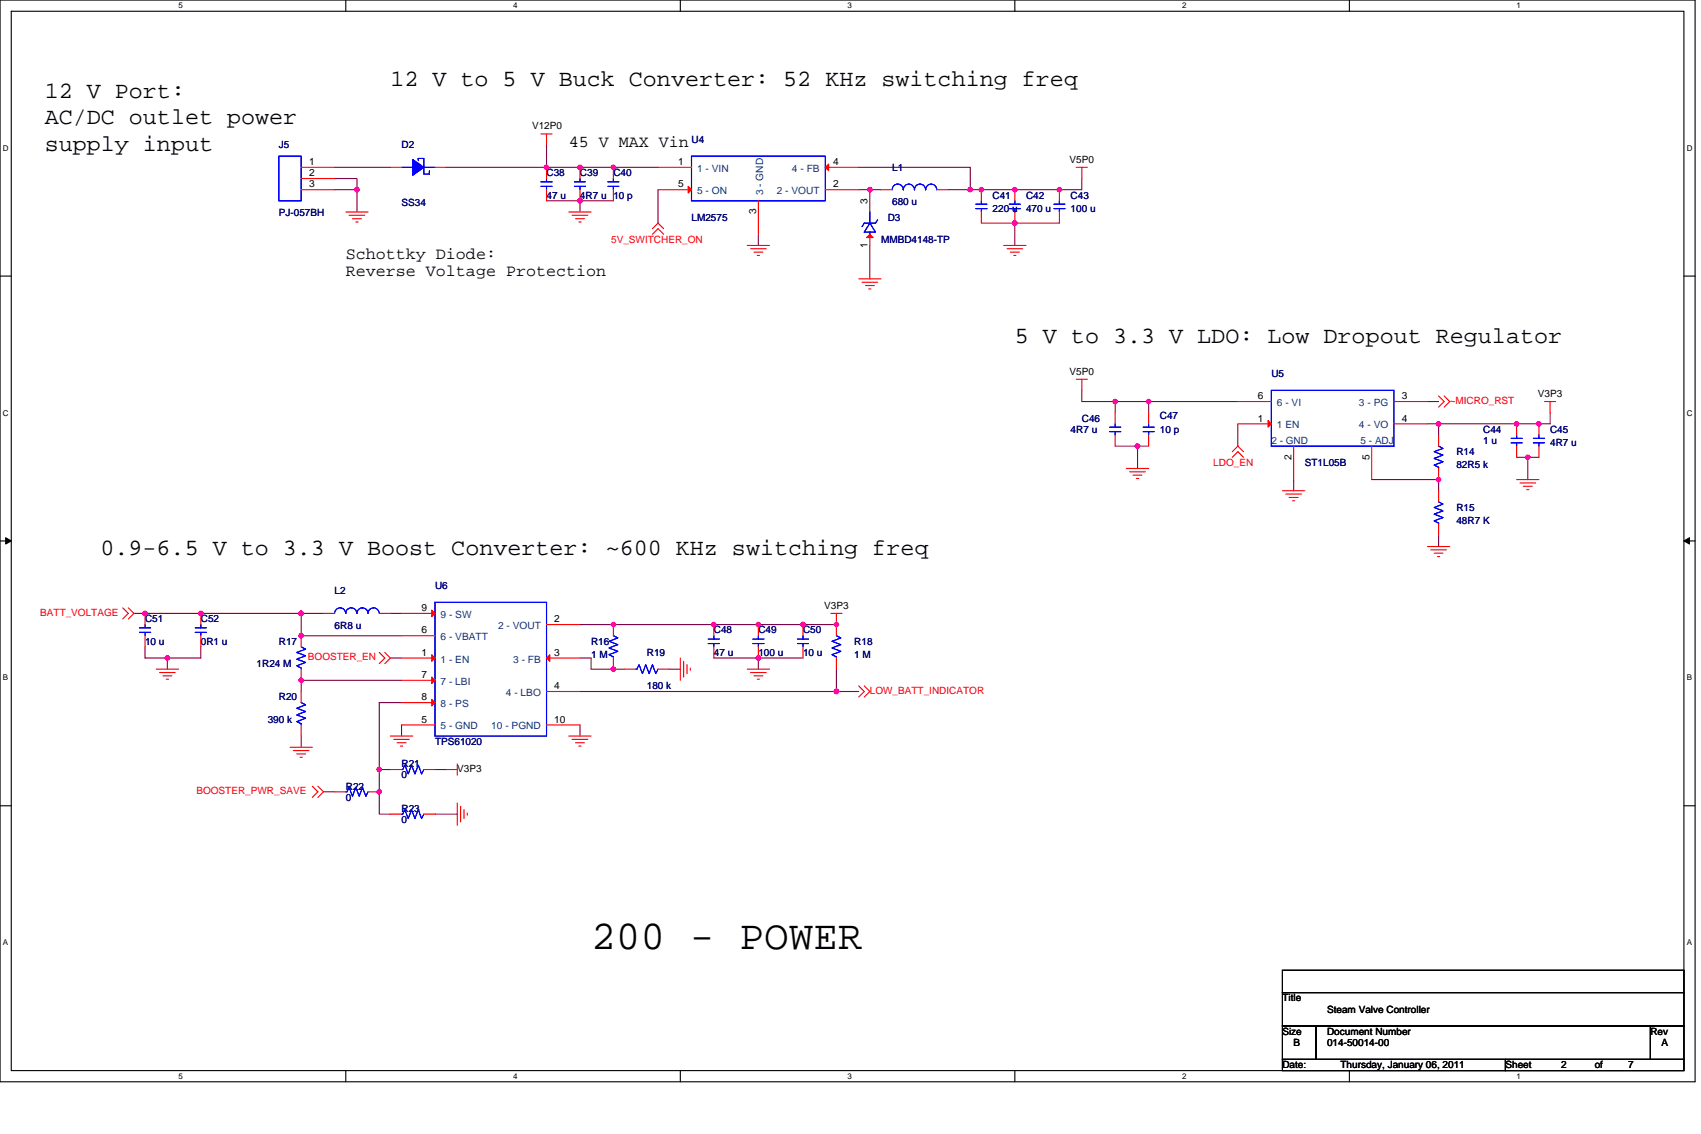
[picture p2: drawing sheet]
<svg xmlns="http://www.w3.org/2000/svg" width="457mm" height="305mm" viewBox="0 0 457 305" stroke-linecap="round" stroke-linejoin="round" font-family="sans-serif">
<path d="M0 0h455.6v290.8h-455.6zM3 3h449.6v284.8h-449.6z" fill="none" stroke="#000" stroke-width=".3"/>
<g fill="#fff">
<path d="M48 .3h1.2v2.4h-1.2z"/>
<path d="M48 288.1h1.2v2.4h-1.2z"/>
</g>
<path d="M92.9 0v3M92.9 287.8v3" fill="none" stroke="#000" stroke-width=".3"/>
<g fill="#fff">
<path d="M137.9 .3h1.2v2.4h-1.2z"/>
<path d="M137.9 288.1h1.2v2.4h-1.2z"/>
</g>
<path d="M182.9 0v3M182.9 287.8v3" fill="none" stroke="#000" stroke-width=".3"/>
<g fill="#fff">
<path d="M227.8 .3h1.2v2.4h-1.2z"/>
<path d="M227.8 288.1h1.2v2.4h-1.2z"/>
</g>
<path d="M272.8 0v3M272.8 287.8v3" fill="none" stroke="#000" stroke-width=".3"/>
<g fill="#fff">
<path d="M317.7 .3h1.2v2.4h-1.2z"/>
<path d="M317.7 288.1h1.2v2.4h-1.2z"/>
</g>
<path d="M362.7 0v3M362.7 287.8v3" fill="none" stroke="#000" stroke-width=".3"/>
<g fill="#fff">
<path d="M407.6 .3h1.2v2.4h-1.2z"/>
<path d="M407.6 288.1h1.2v2.4h-1.2z"/>
<path d="M.8 38.6h1.5v2.4h-1.5z"/>
<path d="M453.4 38.6h1.5v2.4h-1.5z"/>
<path d="M.8 109.8h1.5v2.4h-1.5z"/>
<path d="M453.4 109.8h1.5v2.4h-1.5z"/>
</g>
<path d="M0 74.2h3M452.6 74.2h3" fill="none" stroke="#000" stroke-width=".3"/>
<g fill="#fff">
<path d="M.8 181h1.4v2.4h-1.4z"/>
<path d="M453.4 181h1.4v2.4h-1.4z"/>
</g>
<path d="M0 145.4h3M452.6 145.4h3" fill="none" stroke="#000" stroke-width=".3"/>
<path d="M1.5 144.5l1.5 .9-1.5 .8zM452.6 145.4l1.5-.9v1.7z" fill="#000" stroke="#000" stroke-width=".27"/>
<g fill="#fff">
<path d="M.7 252.2h1.5v2.4h-1.5z"/>
<path d="M453.3 252.2h1.5v2.4h-1.5z"/>
</g>
<path d="M0 216.6h3M452.6 216.6h3M344.7 260.8h107.9v6h-107.9zM344.7 266.8h107.9v9h-107.9zM344.7 275.8h9v9h-9zM353.7 275.8h89.9v9h-89.9zM443.6 275.8h9v9h-9zM344.7 284.8h59.9v3h-59.9zM404.6 284.8h48v3h-48z" fill="none" stroke="#000" stroke-width=".3"/>
<g fill="none" stroke="#800040" stroke-width=".3">
<path d="M146.9 39v6M89.9 48h6v3M89.9 45h15M89.9 51h6v6M119.9 45h27M146.9 45h30M146.9 54h9M155.9 54v3M155.9 54h9M176.9 51v9M230.8 51h3M230.8 45h30v6"/>
<path d="M233.8 51v6M233.8 51h3M254.8 51h6M263.8 60h9M272.8 60h12M272.8 60v6M290.8 48v3h-30M203.8 63v3M233.8 66v9M290.8 104.9v3h8.9v3M299.7 107.9h9M299.7 119.9h6.1"/>
<path d="M305.8 119.9h2.9M305.8 119.9v6M308.7 107.9h24M308.7 107.9v3M332.7 113.9v6M383.7 113.9h3M383.7 107.9h3M386.7 113.9v3M416.6 110.9v3h-29.9M347.7 128.9v3M368.7 128.9h18v3M407.6 122.9h3.1"/>
<path d="M410.7 122.9h2.9M410.7 122.9v6M386.7 143.9v3M36 164.9h45M39 173.9v3h6M45 176.9v3M54 173.9v3h-9M81 164.9v6h26.9M81 164.9h6M104.9 176.9h3M104.9 164.9h3M155.9 176.9h3v3h9"/>
<path d="M155.9 167.9h68.9M179.9 179.9h3M191.9 176.9h11.9M203.8 176.9v3M203.8 176.9h12M224.8 179.9v6M81 197.8v3.1M107.9 194.8v3M107.9 182.9h-26.9v3M107.9 188.8h-6v18M155.9 194.8v3M155.9 185.9h68.9"/>
<path d="M224.8 185.9h6M87 212.8h2.9M101.9 206.8h3M101.9 206.8v12h3M116.9 206.8h3M116.9 218.8h6"/>
</g>
<g fill="#f0f" stroke="#f0f" stroke-width=".3">
<circle cx="308.7" cy="107.9" r=".59"/>
<circle cx="299.7" cy="107.9" r=".59"/>
<circle cx="305.7" cy="119.9" r=".59"/>
<circle cx="413.6" cy="113.9" r=".59"/>
<circle cx="407.6" cy="113.9" r=".59"/>
<circle cx="410.6" cy="122.9" r=".59"/>
<circle cx="80.9" cy="164.9" r=".59"/>
<circle cx="386.7" cy="128.9" r=".59"/>
<circle cx="45" cy="176.8" r=".59"/>
<circle cx="54" cy="164.9" r=".59"/>
<circle cx="39" cy="164.9" r=".59"/>
<circle cx="101.9" cy="206.8" r=".59"/>
<circle cx="101.9" cy="212.8" r=".59"/>
<circle cx="263.8" cy="51" r=".59"/>
<circle cx="260.8" cy="51" r=".59"/>
<circle cx="272.8" cy="60" r=".59"/>
<circle cx="224.8" cy="167.9" r=".59"/>
<circle cx="215.8" cy="167.9" r=".59"/>
<circle cx="224.8" cy="185.8" r=".59"/>
<circle cx="155.9" cy="54" r=".59"/>
<circle cx="164.9" cy="45" r=".59"/>
<circle cx="146.9" cy="45" r=".59"/>
<circle cx="386.7" cy="113.9" r=".59"/>
<circle cx="80.9" cy="170.9" r=".59"/>
<circle cx="284.8" cy="51" r=".59"/>
<circle cx="272.8" cy="51" r=".59"/>
<circle cx="155.9" cy="45" r=".59"/>
<circle cx="203.8" cy="176.8" r=".59"/>
<circle cx="191.8" cy="167.9" r=".59"/>
<circle cx="203.8" cy="167.9" r=".59"/>
<circle cx="164.9" cy="167.9" r=".59"/>
<circle cx="164.9" cy="179.9" r=".59"/>
<circle cx="80.9" cy="182.8" r=".59"/>
<circle cx="233.8" cy="51" r=".59"/>
<circle cx="95.9" cy="51" r=".59"/>
</g>
<g fill="none" stroke="#f00" stroke-width=".3">
<path d="M145.4 36h3M146.9 36v3M81 45h8.9M81 48h8.9M81 51h8.9M92.9 57h6M93.8 57.9h4.2M94.7 58.8h2.4M95.6 59.7h.6M104.9 45h3M116.9 45h3M146.9 45v3"/>
<path d="M146.9 51v3M152.9 57h6M153.8 57.9h4.2M154.7 58.8h2.4M155.6 59.7h.6M155.9 45v3M155.9 51v3M164.9 45v3M164.9 51v3M176.9 45h9M176.9 51h9M203.8 54v9"/>
<path d="M221.8 51h9M221.8 45h9M233.8 57h.1M236.8 51h3M251.8 51h3M263.8 51v3M263.8 57v3M272.8 51v3M272.8 57v3M284.8 51v3M284.8 57v3M289.3 45h2.9"/>
<path d="M290.8 45v3M175.4 61.5l1.5-1.5 1.5 1.5M175.4 63l1.5-1.5 1.5 1.5M200.9 66h5.9M201.7 66.9h4.2M202.6 67.8h2.4M203.5 68.7h.6M230.8 75h6M231.7 75.9h4.2M232.6 76.8h2.4M233.5 77.7h.6M233.8 63v3"/>
<path d="M269.8 66h6M270.7 66.9h4.2M271.6 67.8h2.4M272.5 68.7h.6M289.3 101.9h2.9M290.8 101.9v3M299.7 110.9v3M299.7 116.9v3M308.7 110.9v3M308.7 116.9v3M332.7 113.9h9M332.7 107.9h9"/>
<path d="M347.7 119.9v9M368.7 119.9v9M374.7 107.9h9M374.7 113.9h9M386.7 116.9v3M386.7 106.4l1.5 1.5-1.5 1.5M388.2 106.4l1.5 1.5-1.5 1.5M407.6 119.9v3M407.6 113.9v3M413.6 113.9v3M413.6 119.9v3M415.1 107.9h3"/>
<path d="M416.6 107.9v3M302.7 125.9h6M303.6 126.8h4.2M304.5 127.7h2.4M305.4 128.6h.6M331.2 121.4l1.5-1.5 1.5 1.5M331.2 122.9l1.5-1.5 1.5 1.5M344.7 131.9h6M345.6 132.8h4.2M346.5 133.7h2.4M347.4 134.6h.6M386.7 131.9v3"/>
<path d="M386.7 125.9v3M407.6 128.9h6M408.5 129.8h4.3M409.4 130.7h2.4M410.3 131.6h.7M383.7 146.9h6M384.6 147.8h4.2M385.5 148.7h2.4M386.4 149.6h.6M386.7 140.9v3M33 163.4l1.5 1.5-1.5 1.5M34.5 163.4l1.5 1.5-1.5 1.5"/>
<path d="M39 164.9v3M39 170.9v3M42 179.9h6M54 164.9v3M54 170.9v3M81 170.9v3M81 179.9v3M87 164.9h2.9M101.9 164.9h3M101.9 175.4l1.5 1.5-1.5 1.5M103.4 175.4l1.5 1.5-1.5 1.5M107.9 176.9h9"/>
<path d="M107.9 170.9h9M107.9 164.9h9M146.9 167.9h9M146.9 176.9h9M164.9 167.9v3M164.9 176.9v3M167.9 179.9h3M176.9 179.9h3M182.9 176.9v6M183.7 177.8v4.2M184.7 178.7v2.4M185.5 179.6v.6"/>
<path d="M191.9 167.9v3M191.9 173.9v3M200.9 179.9h5.9M203.8 167.9v3M203.8 173.9v3M215.8 167.9v3M215.8 173.9v3M223.3 164.9h3M224.8 164.9v6M224.8 176.9v3M42.9 180.8h4.2M43.8 181.7h2.4"/>
<path d="M44.7 182.6h.6M81 185.9v2.9M81 194.8v3M104.9 197.8h6M105.8 198.7h4.2M106.7 199.6h2.4M107.9 194.8h9M107.9 182.9h9M107.9 188.8h9M146.9 185.9h9M146.9 194.8h9M152.9 197.8h6"/>
<path d="M153.8 198.7h4.2M154.7 199.6h2.4M201.7 180.8h4.2M202.6 181.7h2.4M203.5 182.6h.6M230.8 184.4l1.5 1.5-1.5 1.4M232.3 184.4l1.5 1.5-1.5 1.4M78 200.9h5.9M78.8 201.7h4.3M79.8 202.6h2.3M80.6 203.5h.7M83.9 211.3l1.5 1.5-1.5 1.5"/>
<path d="M85.4 211.3l1.6 1.5-1.6 1.5M89.9 212.8h3M98.9 212.8h3M104.9 218.8h3M104.9 206.8h3M107.6 200.5h.6M113.9 218.8h3M113.9 206.8h3M119.9 206.8h3M122.9 205.3v3M122.9 215.8v6M123.8 216.7v4.2"/>
<path d="M124.7 217.6v2.4M125.6 218.5v.6M155.6 200.5h.6"/>
</g>
<g fill="none" stroke="#00f" stroke-width=".3">
<path d="M75 42h6v12h-6zM107.9 45h3M112.4 43.2v-.6h1.5v4.2h1.5v-.9M113.9 45h3M145.4 48.9h3M145.4 50.1h3M146.9 50.1v.9M146.9 48v.9M154.4 48.9h3M154.4 50.1h3M155.9 50.1v.9M155.9 48v.9"/>
<path d="M163.4 48.9h3M163.4 50.1h3M164.9 50.1v.9M164.9 48v.9M185.9 42h35.9v12h-35.9zM233.8 60l1.5 2.4h-3zM233.8 57v3M235.9 59.1l-.6 .9h-3l-.6 .9M248.8 51a1.49 1.49 0 0 0-1.5-1.5 1.47 1.47 0 0 0-1.5 1.5 1.49 1.49 0 0 0-1.5-1.5 1.49 1.49 0 0 0-1.5 1.5 1.49 1.49 0 0 0-1.5-1.5 1.49 1.49 0 0 0-1.5 1.5M251.8 51a1.49 1.49 0 0 0-1.5-1.5 1.49 1.49 0 0 0-1.5 1.5M262.3 54.9h3M262.3 56.1h3"/>
<path d="M263.8 56.1v.9M263.8 54v.9M271.3 54.9h3M271.3 56.1h3M272.8 56.1v.9M272.8 54v.9M283.3 54.9h3M283.3 56.1h3M284.8 56.1v.9M284.8 54v.9M233.8 62.4v.6M298.3 114.8h2.9"/>
<path d="M298.3 116h2.9M299.7 116v.9M299.7 113.9v.9M307.2 114.8h3M307.2 116h3M308.7 116v.9M308.7 113.9v.9M341.7 104.9h33v15h-33zM386.7 119.9l1.2 .6-2.4 .9 2.4 .9-2.4 .9 2.4 .9-2.4 .9 1.2 .6v.3M406.1 119h3.1M406.1 117.8h3.1M407.6 116.9v.9"/>
<path d="M407.6 119v.9M412.1 117.8h3M412.1 119h3M413.6 119v.9M413.6 116.9v.9M386.7 134.9l1.2 .6-2.4 .9 2.4 .9-2.4 .9 2.4 .9-2.4 .9 1.2 .6v.3M37.5 168.8h3M37.5 170h3M39 170v.9M39 167.9v.9M52.5 168.8h3M52.5 170h3"/>
<path d="M54 170v.9M54 167.9v.9M81 173.9l1.1 .6-2.3 .9 2.3 .9-2.3 .9 2.3 .9-2.3 .9 1.2 .6v.3M89.9 164.8a1.49 1.49 0 0 1 1.5-1.4 1.49 1.49 0 0 1 1.5 1.4 1.5 1.5 0 0 1 1.5-1.4 1.5 1.5 0 0 1 1.5 1.4 1.51 1.51 0 0 1 1.5-1.4 1.49 1.49 0 0 1 1.5 1.4 1.5 1.5 0 0 1 1.5-1.4 1.5 1.5 0 0 1 1.5 1.4M116.9 161.9h30v35.9h-30zM164.9 170.9l1.2 .6-2.4 .9 2.4 .9-2.4 .9 2.4 .9-2.4 .9 1.2 .6v.3M170.9 179.9h.3l.6-1.2 .9 2.4 .9-2.4 .9 2.4 .9-2.4 .9 2.4 .6-1.2M190.4 171.8h3M190.4 173h3M191.9 173v.9M191.9 170.9v.9M202.3 171.8h3"/>
<path d="M202.3 173h3M203.8 173v.9M203.8 170.9v.9M214.3 171.8h3M214.3 173h3M215.8 173v.9M215.8 170.9v.9M224.8 170.9l1.2 .6-2.4 .9 2.4 .9-2.4 .9 2.4 .9-2.4 .9 1.2 .6v.3M81 188.8l1.1 .7-2.3 .9 2.3 .8-2.3 1 2.3 .8-2.3 1 1.2 .5v.3M92.9 212.8h.3l.6-1.2 .9 2.4 .9-2.4 .9 2.4 .9-2.4 .9 2.4 .6-1.2M107.9 218.8h.3l.6-1.2 .9 2.4 .9-2.4 .9 2.4 .9-2.4 .9 2.4 .6-1.2M107.9 206.8h.3l.6-1.2 .9 2.4 .9-2.4 .9 2.4 .9-2.4 .9 2.4 .6-1.2"/>
</g>
<g fill="#f00" stroke="#f00" stroke-width=".3">
<path d="M222.7 44.1v1.8l-.9-.9z"/>
<path d="M185 50.1l.9 .9-.9 .9z"/>
<path d="M116 176l.9 .9-.9 .9z"/>
<path d="M146.9 176.9l.9-.9v1.8z"/>
<path d="M116 182l.9 .9-.9 .8z"/>
<path d="M116 188l.9 .8-.9 .9z"/>
<path d="M116 164l.9 .9-.9 .9z"/>
<path d="M233.8 63l.9 .9h-1.8z"/>
<path d="M340.8 113l.9 .9-.9 .9z"/>
</g>
<g fill="#00f" stroke="#00f" stroke-width=".3">
<path d="M110.9 42.9l3 2.1-3 2.1z" fill-rule="evenodd"/>
<path d="M110.9 42.9l3 2.1-3 2.1z" fill-rule="evenodd"/>
</g>
<text font-size="11.1" x="158.9" y="255">200 - POWER</text>
<g font-size="6.3">
<text x="104.9" y="23.2">12 V to 5 V Buck Converter: 52 KHz switching freq</text>
<text x="12" y="26.2">12 V Port:</text>
<text x="12" y="33.4">AC/DC outlet power</text>
<text x="12" y="40.5">supply input</text>
<text x="272.8" y="92.2">5 V to 3.3 V LDO: Low Dropout Regulator</text>
<text x="27" y="149.1">0.9-6.5 V to 3.3 V Boost Converter: ~600 KHz switching freq</text>
</g>
<g font-size="4.5">
<text x="152.9" y="39.6">45 V MAX Vin</text>
<text x="92.9" y="69.5">Schottky Diode:</text>
<text x="92.9" y="74.3">Reverse Voltage Protection</text>
</g>
<g font-size="2.7">
<text x="143" y="34.8">V12P0</text>
<text x="83.1" y="44.4">1</text>
<text x="83.1" y="47.4">2</text>
<text x="182.2" y="44.4">1</text>
<text x="223.9" y="44.4">4</text>
<text x="287.5" y="43.8">V5P0</text>
<text x="83.1" y="50.4">3</text>
<text x="182.2" y="50.4">5</text>
<text x="223.9" y="50.4">2</text>
<text x="203.2" y="57.6" transform="rotate(-90 203.2 57.6)">3</text>
<text x="233.2" y="54.9" transform="rotate(-90 233.2 54.9)">3</text>
<text x="233.2" y="66.6" transform="rotate(-90 233.2 66.6)">1</text>
<text x="287.5" y="100.7">V5P0</text>
<text x="338.1" y="107.3">6</text>
<text x="376.8" y="107.3">3</text>
<text x="413.3" y="106.7">V3P3</text>
<text x="338.1" y="113.3">1</text>
<text x="376.8" y="113.3">4</text>
<text x="347.1" y="123.5" transform="rotate(-90 347.1 123.5)">2</text>
<text x="368.1" y="123.5" transform="rotate(-90 368.1 123.5)">5</text>
<text x="113.3" y="164.3">9</text>
<text x="149" y="167.3">2</text>
<text x="221.5" y="163.7">V3P3</text>
<text x="113.3" y="170.3">6</text>
<text x="113.3" y="176.3">1</text>
<text x="149" y="176.3">3</text>
<text x="113.3" y="182.2">7</text>
<text x="149" y="185.3">4</text>
<text x="113.3" y="188.2">8</text>
<text x="113.3" y="194.2">5</text>
<text x="149" y="194.2">10</text>
<text x="122.9" y="207.4">V3P3</text>
<text x="344.7" y="269.2">Title</text>
<text x="356.7" y="272.2">Steam Valve Controller</text>
<text x="344.7" y="278.2">Size</text>
<text x="347.7" y="281.2">B</text>
<text x="356.7" y="278.2">Document Number</text>
<text x="356.7" y="281.2">014-50014-00</text>
<text x="443.6" y="278.2">Rev</text>
<text x="446.6" y="281.2">A</text>
<text x="344.7" y="287.1">Date:</text>
<text x="360.3" y="287.1">Thursday, January 06, 2011</text>
<text x="404.6" y="287.1">Sheet</text>
<text x="419.6" y="287.1">2</text>
<text x="428.6" y="287.1">of</text>
<text x="437.6" y="287.1">7</text>
</g>
<g font-size="2.7" fill="#000080">
<text x="75" y="39.9">J5</text>
<text x="107.9" y="39.9">D2</text>
<text x="185.9" y="38.4">U4</text>
<text x="146.9" y="47.4">C38</text>
<text x="155.9" y="47.4">C39</text>
<text x="164.9" y="47.4">C40</text>
<text x="239.8" y="45.9">L1</text>
<text x="146.9" y="53.4">47 u</text>
<text x="155.9" y="53.4">4R7 u</text>
<text x="164.9" y="53.4">10 p</text>
<text x="266.8" y="53.4">C41</text>
<text x="275.8" y="53.4">C42</text>
<text x="287.8" y="53.4">C43</text>
<text x="75" y="58.2">PJ-057BH</text>
<text x="107.9" y="55.5">SS34</text>
<text x="185.9" y="59.4">LM2575</text>
<text x="238.6" y="59.4">D3</text>
<text x="239.8" y="55.2">680 u</text>
<text x="266.8" y="57">220 u</text>
<text x="275.8" y="57">470 u</text>
<text x="287.8" y="57">100 u</text>
<text x="236.8" y="65.4">MMBD4148-TP</text>
<text x="341.7" y="101.3">U5</text>
<text x="290.8" y="113.3">C46</text>
<text x="311.7" y="112.7">C47</text>
<text x="287.8" y="116.3">4R7 u</text>
<text x="311.7" y="116.3">10 p</text>
<text x="398.7" y="116.3">C44</text>
<text x="398.7" y="119.3">1 u</text>
<text x="416.6" y="116.3">C45</text>
<text x="416.6" y="119.9">4R7 u</text>
<text x="350.7" y="125.3">ST1L05B</text>
<text x="391.5" y="122.3">R14</text>
<text x="391.5" y="125.9">82R5 k</text>
<text x="391.5" y="137.3">R15</text>
<text x="391.5" y="140.9">48R7 K</text>
<text x="89.9" y="159.8">L2</text>
<text x="116.9" y="158.3">U6</text>
<text x="39" y="167.3">C51</text>
<text x="54" y="167.3">C52</text>
<text x="39" y="173.3">10 u</text>
<text x="54" y="173.3">0R1 u</text>
<text x="75" y="173.3">R17</text>
<text x="89.9" y="169.1">6R8 u</text>
<text x="158.9" y="173.3">R16</text>
<text x="191.9" y="170.3">C48</text>
<text x="203.8" y="170.3">C49</text>
<text x="215.8" y="170.3">C50</text>
<text x="229.6" y="173.3">R18</text>
<text x="69" y="179.3">1R24 M</text>
<text x="158.9" y="176.9">1 M</text>
<text x="173.9" y="176.3">R19</text>
<text x="191.9" y="176.3">47 u</text>
<text x="203.8" y="176.3">100 u</text>
<text x="215.8" y="176.3">10 u</text>
<text x="229.6" y="176.9">1 M</text>
<text x="173.9" y="185.3">180 k</text>
<text x="75" y="188.3">R20</text>
<text x="72" y="194.2">390 k</text>
<text x="116.9" y="200.2">TPS61020</text>
<text x="107.9" y="206.2">R21</text>
<text x="107.9" y="209.2">0</text>
<text x="92.9" y="212.2">R22</text>
<text x="92.9" y="215.2">0</text>
<text x="107.9" y="218.2">R23</text>
<text x="107.9" y="221.2">0</text>
</g>
<g font-size="2.7" fill="#004080">
<text x="187.4" y="46.2">1 - VIN</text>
<text x="212.9" y="46.2">4 - FB</text>
<text x="187.4" y="52.2">5 - ON</text>
<text x="205.1" y="52.5" transform="rotate(-90 205.1 52.5)">3 - GND</text>
<text x="208.8" y="52.2">2 - VOUT</text>
<text x="343.2" y="109.1">6 - VI</text>
<text x="365.3" y="109.1">3 - PG</text>
<text x="341.7" y="119.3">2 - GND</text>
<text x="343.2" y="115.1">1 EN</text>
<text x="365.3" y="115.1">4 - VO</text>
<text x="365.7" y="119.3">5 - ADJ</text>
<text x="118.4" y="166.1">9 - SW</text>
<text x="118.4" y="172.1">6 - VBATT</text>
<text x="133.9" y="169.1">2 - VOUT</text>
<text x="118.4" y="178.1">1 - EN</text>
<text x="137.9" y="178.1">3 - FB</text>
<text x="118.4" y="184.1">7 - LBI</text>
<text x="118.4" y="190.1">8 - PS</text>
<text x="136" y="187.1">4 - LBO</text>
<text x="118.4" y="196">5 - GND</text>
<text x="132" y="196">10 - PGND</text>
</g>
<g font-size="2.7" fill="#f00">
<text x="164.3" y="65.4">5V_SWITCHER_ON</text>
<text x="389.7" y="108.5">~MICRO_RST</text>
<text x="326.1" y="125.3">LDO_EN</text>
<text x="10.8" y="165.5">BATT_VOLTAGE</text>
<text x="82.8" y="177.5">BOOSTER_EN</text>
<text x="233.8" y="186.5">LOW_BATT_INDICATOR</text>
<text x="52.8" y="213.4">BOOSTER_PWR_SAVE</text>
</g>
<g font-size="2.1">
<text x="48" y="2.3">5</text>
<text x="137.9" y="2.3">4</text>
<text x="227.8" y="2.3">3</text>
<text x="317.7" y="2.3">2</text>
<text x="407.6" y="2.3">1</text>
<text x=".8" y="40.5">D</text>
<text x="453.4" y="40.5">D</text>
<text x=".8" y="111.7">C</text>
<text x="453.4" y="111.7">C</text>
<text x=".8" y="182.9">B</text>
<text x="453.4" y="182.9">B</text>
<text x=".8" y="254.1">A</text>
<text x="453.4" y="254.1">A</text>
<text x="48" y="290">5</text>
<text x="137.9" y="290">4</text>
<text x="227.8" y="290">3</text>
<text x="317.7" y="290">2</text>
<text x="407.6" y="290">1</text>
</g>
</svg>
